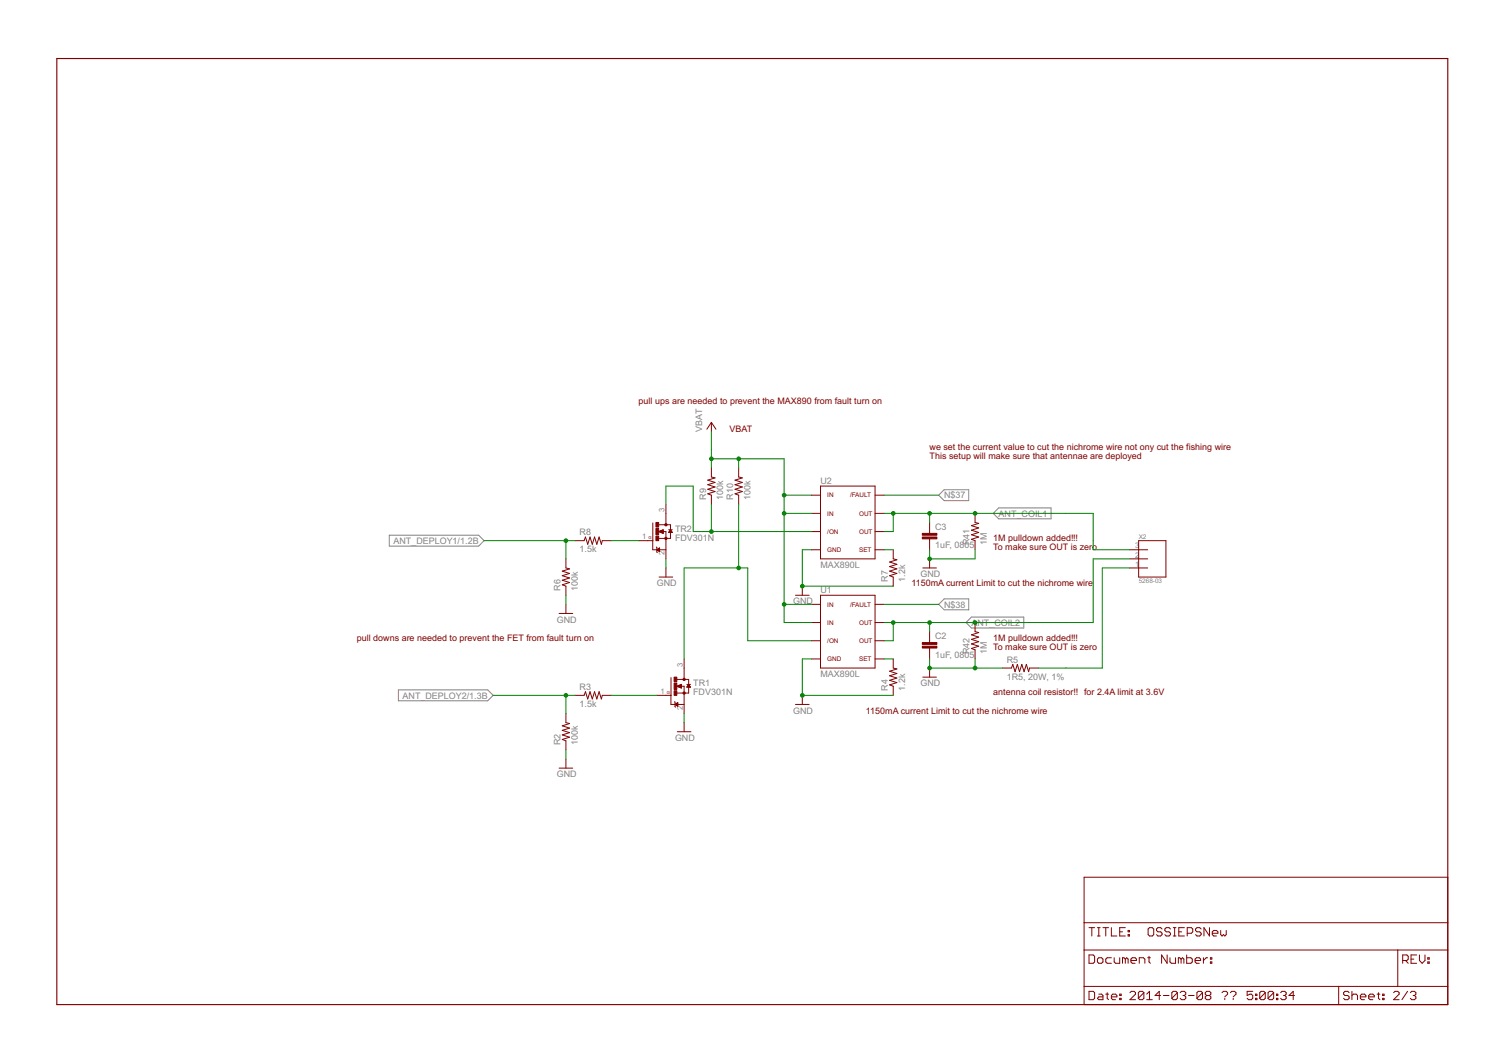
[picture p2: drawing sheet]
<svg xmlns="http://www.w3.org/2000/svg" width="420mm" height="297mm" viewBox="0 0 420 297" stroke-linecap="round" stroke-linejoin="round" font-family="sans-serif">
<path d="M262.2 138.2l1.6-1.5h6.8v3.1h-6.8zM108.8 149.4h24.9l1.5 1.5-1.5 1.6h-24.9zM277.5 143.3l1.5-1.5h14.6v3h-14.6zM262.2 168.7l1.6-1.5h6.8v3h-6.8zM269.9 173.8l1.5-1.5h14.6v3h-14.6zM111.3 192.6h24.9l1.6 1.5-1.6 1.5h-24.9z" fill="none" stroke="#808080" stroke-width=".28"/>
<path d="M15.9 16.3h388.6v264.2h-388.6z" fill="none" stroke="#800000" stroke-width=".32"/>
<g fill="none" stroke="#800000" stroke-width=".28">
<path d="M198.7 117.9v2.6M198.7 117.9l1.3 1.9M198.7 117.9l-1.2 1.9M198.7 130.6v2.6l1 .2-2 .6 2 .7-2 .6 2 .7-2 .6 2 .6-2 .7 1 .3v2.6M206.4 130.6v2.6l1 .2-2.1 .6 2.1 .7-2.1 .6 2.1 .7-2.1 .6 2.1 .6-2.1 .7 1.1 .3v2.6M226.7 138.2h2.5M229.2 135.7h15.3v20.3h-15.3zM244.5 138.2h2.5M158.1 156v2.6l1 .2-2 .6 2 .7-2 .6 2 .7-2 .6 2 .6-2 .7 1 .3v2.6M160.6 150.9h2.6l.4-1 .6 2.1 .6-2.1 .7 2.1 .6-2.1 .6 2.1 .7-2.1 .6 2.1 .3-1.1h2.5M178.4 150.9h4M182.4 146v7.5h1.1"/>
<path d="M183.4 152.7l.2 1.5M183.5 153.5l.8-.5v1zM183.6 153.4h.7M183.6 153.6h.7M183.7 153.3h.6M183.8 153.7h.5M183.9 153.2h.4M184 153.8h.3M184 148.4l1.3-.5v1zM184 146.5h3.3v1.4M184.1 148.4h1.9v1.9M184.1 153.1h.2"/>
<path d="M184.1 153.5h1.8M184.1 153.9h.2M184.2 148.5h1.1M184.4 148.3h.9M184.5 148.6h.8M184.7 148.1h.6M184.8 148.7h.5M185 148h.3M185.1 148.9h.2M186 140.8v5.7M186 150.4v5.6M186 158.6v2.5"/>
<path d="M186.8 147.9h1M186.9 148.5h.8M187 148.4h.6M187.1 148.3h.4M187.2 148.1h.3M187.2 148h.2M187.3 148.5v1.8h-3.3M187.3 147.9l.5 .8h-1zM226.7 143.3h2.5M226.7 148.4h2.5M226.7 153.5h2.5M244.5 143.3h2.5"/>
<path d="M244.5 148.4h2.5M244.5 153.5h2.5M249.5 153.5v2.5l1 .3-2 .6 2 .6-2 .7 2 .6-2 .6 2 .7-2 .6 1 .4v2.5M257.8 158.6h3.8M259.7 145.9v3M259.7 150.4v3.1M259.7 156v2.6M272.4 143.3v2.6l1 .2-2 .6 2 .7-2 .6 2 .7-2 .6 2 .6-2 .7 1 .3v2.6M315.6 153.5h5M315.6 156h5M315.6 158.6h5M318.1 150.9h7.6v10.2h-7.6z"/>
<path d="M156.2 171.3h3.8M158.1 168.7v2.6M184.1 161.1h3.8M222.2 166.2h3.8M224.1 163.6v2.6M226.7 168.7h2.5M226.7 173.8h2.5M226.7 178.9h2.5M229.2 166.2h15.3v20.3h-15.3zM244.5 168.7h2.5M244.5 173.8h2.5M244.5 178.9h2.5"/>
<path d="M259.7 176.3v3.1M272.4 173.8v2.5l1 .3-2 .6 2 .7-2 .6 2 .6-2 .7 2 .6-2 .6 1 .4v2.6M158.1 199.2v2.5l1 .3-2 .6 2 .7-2 .6 2 .6-2 .7 2 .6-2 .6 1 .4v2.6M160.6 194.1h2.6l.4-1 .6 2 .6-2 .7 2 .6-2 .6 2 .7-2 .6 2 .3-1h2.5M183.5 194.1h4M187.5 189.2l-.1 7.5h1.2M188.4 195.9l.3 1.5M188.6 196.7l.7-.5v1zM188.6 196.6h.7M188.7 196.7h.6M188.8 196.5h.5M188.9 196.9h.4"/>
<path d="M189 196.4h.3M189.1 197h.2M189.1 189.7h3.3v1.4M189.1 191.6h2v1.9M189.2 196.3h.1M189.2 196.7h1.8M189.3 197.1h.1M189.3 191.7h1.1M189.4 191.4h1M189.7 191.8h.7M189.7 191.3h.7M189.9 191.9h.5"/>
<path d="M190 191.2h.4M190.2 192h.2M190.3 191.1h.1M190.4 191.1l-1.3 .5 1.3 .5M190.4 191.1v1M191.1 184v5.7M191.1 193.6v5.6M191.9 191.1h1M191.9 191.8h1M192 191.7h.8M192.1 191.6h.6M192.1 191.4h.5"/>
<path d="M192.2 191.3h.4M192.3 191.2h.2M192.4 191.7v1.8h-3.3M192.4 191.1l.5 .7h-1zM222.2 196.7h3.8M224.1 194.1v2.6M226.7 184h2.5M244.5 184h2.5M249.5 184v2.5l1 .3-2 .6 2 .6-2 .7 2 .6-2 .6 2 .7-2 .6 1 .4v2.5M257.8 189h3.8M259.7 180.9v3.1M259.7 186.5v2.5"/>
<path d="M280 186.5h2.6l.3-1 .7 2 .6-2 .6 2 .7-2 .6 2 .6-2 .7 2 .2-1h2.6M156.2 214.4h3.8M158.1 211.9v2.5M189.2 204.3h3.8M191.1 201.7v2.6M302.9 244.9h101.6v35.6h-101.6zM302.9 257.6h101.6M304.2 259h1.6M305 259v2.3M306.6 259h.7M307 259v2.3M308.1 259h1.6"/>
<path d="M308.9 259v2.3M310.5 259v2.3h1.5M314.4 259h-1.6v2.3h1.6M315.2 259.8h.3v.3h-.3zM320.7 259.4l.4-.4h.8l.4 .4v1.5l-.4 .4h-.8l-.4-.4zM324.6 259.4l-.3-.4h-.8l-.4 .4v.4l.4 .3h.8l.3 .4v.4l-.3 .4h-.8l-.4-.4M327 259.4l-.4-.4h-.8l-.4 .4v.4l.4 .3h.8l.4 .4v.4l-.4 .4h-.8l-.4-.4M327.8 259h.7M328.1 259v2.3M330.9 259h-1.6v2.3h1.6M335.6 259.4l-.4-.4h-.8l-.4 .4v.4l.4 .3h.8l.4 .4v.4l-.4 .4h-.8l-.4-.4M337.9 259v2.3l-1.6-2.3v2.3"/>
<path d="M341 259.8v1.1l.4 .4 .4-.4 .4 .4 .4-.4v-1.1M302.9 265.2h101.6M302.9 275.4h101.6M304.2 266.6h1.2l.4 .4v1.5l-.4 .4h-1.2zM304.2 276.8h1.2l.4 .3v1.6l-.4 .4h-1.2zM306.6 267.8l.4-.4h.7l.4 .4v.7l-.4 .4h-.7l-.4-.4zM306.6 261.3h.7M307 277.5h.7l.4 .4v1.2h-1.1l-.4-.4 .4-.4h1.1M308.9 277.5h.8M309.3 277.1v1.6l.4 .4M310.5 278.3h1.5v-.4l-.4-.4h-.7l-.4 .4v.8l.4 .4h.7M310.5 267.4h-1.2l-.4 .4v.7l.4 .4h1.2"/>
<path d="M311.3 267.4v1.1l.3 .4h1.2v-1.5M312.8 278.7h.4v.4h-.4zM312.8 277.5h.4v.4h-.4zM312.8 260.1h.8M314.4 267.8l-.4-.4h-.4v1.5M314.4 267.8l.3-.4 .5 .4v1.1M314.4 267.8v1.1M315.2 260.9h.3v.4h-.3zM315.7 277.1l.4-.3h.7l.4 .3v.4l-1.5 1.6h1.5M315.9 268.1h1.6v-.3l-.4-.4h-.8l-.4 .4v.7l.4 .4h.8M318.3 268.9v-1.5h1.1l.4 .4v1.1M319.6 277.1v1.6l-.4 .4h-.8l-.4-.4"/>
<path d="M319.6 277.1l-.4-.3h-.8l-.4 .3v1.6M319.6 277.1l-1.6 1.6M320.3 279.1h1.6M320.3 277.5l.8-.7v2.3M320.6 267.4h.8M321 267v1.5l.4 .4M324.2 277.9h-1.5l1.1-1.1v2.3M325 277.9h1.6M326.1 266.6v2.3l-1.6-2.3v2.3M326.8 267.4v1.1l.4 .4h1.2v-1.5M327.8 261.3h.7M328.9 277.1v1.6l-.4 .4h-.8l-.3-.4"/>
<path d="M328.9 277.1l-.4-.3h-.8l-.3 .3v1.6M328.9 277.1l-1.5 1.6M329.3 260.1h.8M329.7 277.1l.4-.3h.8l.4 .3v.4l-.4 .4M329.9 267.8l-.3-.4h-.4v1.5M329.9 267.8v1.1M329.9 267.8l.4-.4 .4 .4v1.1M330.5 277.9h.4M330.9 277.9l.4 .4v.4l-.4 .4h-.8l-.4-.4M331.5 266.6v2.3h1.2l.4-.4v-.7l-.4-.4h-1.2M331.7 260.5h1.1l.4-.4v-.7l-.4-.4h-1.1v2.3M332 277.9h1.6"/>
<path d="M333.9 268.1h1.5v-.3l-.4-.4h-.8l-.3 .4v.7l.3 .4h.8M335.9 277.1v1.6l-.4 .4h-.7l-.4-.4M335.9 277.1l-.4-.3h-.7l-.4 .3v1.6M335.9 277.1l-1.5 1.6M336.2 267.4v1.5M337.1 277.9l-.4 .4v.4l.4 .4h.8l.4-.4v-.4l-.4-.4M337.1 277.9l-.4-.4v-.4l.4-.3h.8l.4 .3v.4l-.4 .4M337.1 277.9h.8M337.4 267.4h-.4l-.8 .7M338.1 268.5h.4v.4h-.4zM338.1 267.4h.4v.4h-.4zM338.7 260.5h1.5v-.4l-.4-.3h-.7l-.4 .3v.8l.4 .4h.7"/>
<path d="M341.4 277.1l.4-.3h.8l.3 .3v.4l-.7 .8M342.2 278.7v.4M343.7 277.1l.4-.3h.8l.4 .3v.4l-.8 .8M344.5 278.7v.4M350 276.8h-1.6v1.1l.8-.4h.4l.4 .4v.8l-.4 .4h-.8l-.4-.4M350.7 278.7h.4v.4h-.4zM350.7 277.5h.4v.4h-.4zM353.5 277.1v1.6l-.4 .4h-.8l-.4-.4M353.5 277.1l-.4-.3h-.8l-.4 .3v1.6M353.5 277.1l-1.6 1.6M355.8 277.1v1.6l-.4 .4h-.8l-.4-.4M355.8 277.1l-.4-.3h-.8l-.4 .3v1.6"/>
<path d="M355.8 277.1l-1.6 1.6M356.6 278.7h.4v.4h-.4zM356.6 277.5h.4v.4h-.4zM357.8 277.1l.3-.3h.8l.4 .3v.4l-.4 .4M358.5 277.9h.4M358.9 277.9l.4 .4v.4l-.4 .4h-.8l-.3-.4M361.7 277.9h-1.6l1.2-1.1v2.3M374 275.4v5.1M376.9 277.1l-.4-.3h-.8l-.4 .3v.4l.4 .4h.8l.4 .4v.4l-.4 .4h-.8l-.4-.4M377.7 277.9l.4-.4h.8l.3 .4v1.2M377.7 276.8v2.3M380 278.3h1.6v-.4l-.4-.4h-.8l-.4 .4v.8l.4 .4h.8"/>
<path d="M382.4 278.3h1.5v-.4l-.4-.4h-.7l-.4 .4v.8l.4 .4h.7M384.7 277.5h.8M385.1 277.1v1.6l.4 .4M386.2 278.7h.5v.4h-.5zM386.2 277.5h.5v.4h-.5zM389.3 277.1l.4-.3h.8l.4 .3v.4l-1.6 1.6h1.6M390.5 265.2v10.2M391.9 268.1h1.1l.4-.3v-.8l-.4-.4h-1.1v2.3M392.6 268.1l.8 .8M393.2 276.8l-1.6 2.3M394 277.1l.4-.3h.8l.3 .3v.4l-.3 .4M394.2 267.8h.8"/>
<path d="M394.8 277.9h.4M395.2 277.9l.3 .4v.4l-.3 .4h-.8l-.4-.4M395.8 266.6h-1.6v2.3h1.6M396.5 266.6v1.5l.8 .8 .8-.8v-1.5M398.9 268.5h.4v.4h-.4zM398.9 267.4h.4v.4h-.4z"/>
</g>
<g fill="#800000" stroke="#800000" stroke-width=".28">
<circle cx="191.1" cy="193.5" r=".33"/>
<circle cx="191.1" cy="189.7" r=".33"/>
<circle cx="186" cy="150.3" r=".33"/>
<circle cx="186" cy="146.5" r=".33"/>
</g>
<g fill="#800000" stroke="#800000" stroke-width=".28">
<path d="M188.3 192.8h.8v1.3h-.8z"/>
<path d="M188.3 189h.8v1.3h-.8z"/>
<path d="M188.3 190.7h.8v1.8h-.8z"/>
<path d="M183.2 149.7h.8v1.2h-.8z"/>
<path d="M183.2 145.9h.8v1.2h-.8z"/>
<path d="M183.2 147.5h.8v1.8h-.8z"/>
<path d="M257.7 149.9h4v.5h-4z"/>
<path d="M257.7 148.9h4v.5h-4z"/>
<path d="M257.7 180.4h4v.5h-4z"/>
<path d="M257.7 179.4h4v.5h-4z"/>
</g>
<g fill="none" stroke="#008000" stroke-width=".28">
<path d="M198.7 120.5v10.1M198.7 128.1h20.4v45.7h7.6M206.4 128.1v2.5M219.1 138.2h7.6M247 138.2h15.2M135.2 150.9h25.4M158.1 150.9v5.1M170.8 150.9h7.6M186 140.8v-5.1h7.7v12.7h33M186 156v2.6M198.7 140.8v7.6M206.4 140.8v17.8"/>
<path d="M219.1 143.3h7.6M226.7 153.5h-2.6v10.1h25.4M247 153.5h2.5M247 143.3h58.4v10.2h10.2M249.5 143.3v5.1h-2.5M259.7 143.3v2.6M259.7 153.5v2.5h12.7v-2.5M315.6 156h-10.2v17.8h-58.4M315.6 158.6h-7.7v27.9h-17.7M158.1 166.2v2.5M219.1 168.7h7.6M226.7 178.9h-17.8v-20.3h-17.8v25.4"/>
<path d="M247 168.7h15.2M249.5 173.8v5.1h-2.5M259.7 173.8v2.5M137.8 194.1h22.8M158.1 194.1v5.1M170.8 194.1h12.7M191.1 199.2v2.5M226.7 184h-2.6v10.1h25.4M247 184h2.5M259.7 184v2.5h20.3M272.4 184v2.5M158.1 209.4v2.5"/>
</g>
<g fill="#008000" stroke="#008000" stroke-width=".28">
<circle cx="224.1" cy="163.6" r=".51"/>
<circle cx="224.1" cy="194.1" r=".51"/>
<circle cx="259.7" cy="156" r=".51"/>
<circle cx="259.7" cy="186.5" r=".51"/>
<circle cx="272.4" cy="186.5" r=".51"/>
<circle cx="198.7" cy="148.4" r=".51"/>
<circle cx="206.4" cy="158.6" r=".51"/>
<circle cx="249.5" cy="143.3" r=".51"/>
<circle cx="259.7" cy="143.3" r=".51"/>
<circle cx="272.4" cy="143.3" r=".51"/>
<circle cx="249.5" cy="173.8" r=".51"/>
<circle cx="259.7" cy="173.8" r=".51"/>
<circle cx="272.4" cy="173.8" r=".51"/>
<circle cx="158.1" cy="150.9" r=".51"/>
<circle cx="158.1" cy="194.1" r=".51"/>
<circle cx="219.1" cy="168.7" r=".51"/>
<circle cx="219.1" cy="143.3" r=".51"/>
<circle cx="219.1" cy="138.2" r=".51"/>
<circle cx="206.4" cy="128.1" r=".51"/>
<circle cx="198.7" cy="128.1" r=".51"/>
</g>
<g font-size="2.8" fill="#800000">
<text x="178.4" y="112.8">pull ups are needed to prevent the MAX890 from fault turn on</text>
<text x="203.8" y="120.5">VBAT</text>
<text x="259.7" y="125.5">we set the current value to cut the nichrome wire not ony cut the fishing wire</text>
<text x="259.7" y="128.1">This setup will make sure that antennae are deployed</text>
<text x="277.5" y="150.9">1M pulldown added!!!</text>
<text x="277.5" y="153.5">To make sure OUT is zero</text>
<text x="254.6" y="163.6">1150mA current Limit to cut the nichrome wire</text>
<text x="99.7" y="178.9">pull downs are needed to prevent the FET from fault turn on</text>
<text x="277.5" y="178.9">1M pulldown added!!!</text>
<text x="277.5" y="181.4">To make sure OUT is zero</text>
<text x="277.5" y="194.1">antenna coil resistor!! for 2.4A limit at 3.6V</text>
<text x="241.9" y="199.2">1150mA current Limit to cut the nichrome wire</text>
</g>
<g font-size="2.8" fill="#808080">
<text x="196.2" y="120.5" transform="rotate(-90 196.2 120.5)">VBAT</text>
<text x="229.2" y="135.1">U2</text>
<text x="197.2" y="139.5" transform="rotate(-90 197.2 139.5)">R9</text>
<text x="202" y="139.5" transform="rotate(-90 202 139.5)">100k</text>
<text x="204.9" y="139.5" transform="rotate(-90 204.9 139.5)">R10</text>
<text x="209.7" y="139.5" transform="rotate(-90 209.7 139.5)">100k</text>
<text x="263.7" y="139.1">N$37</text>
<text x="161.9" y="149.4">R8</text>
<text x="188.6" y="148.4">TR2</text>
<text x="261.2" y="148">C3</text>
<text x="279" y="144.2">ANT_COIL1</text>
<text x="109.9" y="151.8">ANT_DEPLOY1/1.2B</text>
<text x="161.9" y="154.2">1.5k</text>
<text x="188.6" y="150.9">FDV301N</text>
<text x="261.2" y="153.1">1uF, 0805</text>
<text x="270.9" y="152.2" transform="rotate(-90 270.9 152.2)">R41</text>
<text x="275.7" y="152.2" transform="rotate(-90 275.7 152.2)">1M</text>
<text x="229.2" y="158.6">MAX890L</text>
<text x="257.1" y="161.1">GND</text>
<text x="156.6" y="164.9" transform="rotate(-90 156.6 164.9)">R6</text>
<text x="161.4" y="164.9" transform="rotate(-90 161.4 164.9)">100k</text>
<text x="183.5" y="163.6">GND</text>
<text x="229.2" y="165.5">U1</text>
<text x="248" y="162.4" transform="rotate(-90 248 162.4)">R7</text>
<text x="252.8" y="162.4" transform="rotate(-90 252.8 162.4)">1.2k</text>
<text x="155.6" y="173.8">GND</text>
<text x="221.6" y="168.7">GND</text>
<text x="263.7" y="169.6">N$38</text>
<text x="261.2" y="178.5">C2</text>
<text x="271.4" y="174.7">A</text>
<text x="273" y="174.7">NT_COIL2</text>
<text x="261.2" y="183.6">1uF, 0805</text>
<text x="270.9" y="182.7" transform="rotate(-90 270.9 182.7)">R42</text>
<text x="275.7" y="182.7" transform="rotate(-90 275.7 182.7)">1M</text>
<text x="281.3" y="185">R5</text>
<text x="193.7" y="191.6">TR1</text>
<text x="229.2" y="189">MAX890L</text>
<text x="257.1" y="191.6">GND</text>
<text x="281.3" y="189.8">1R5, 20W, 1%</text>
<text x="112.5" y="195">ANT_DEPLOY2/1.3B</text>
<text x="161.9" y="197.4">1.5k</text>
<text x="161.9" y="192.6">R3</text>
<text x="193.7" y="194.1">FDV301N</text>
<text x="248" y="192.8" transform="rotate(-90 248 192.8)">R4</text>
<text x="252.8" y="192.8" transform="rotate(-90 252.8 192.8)">1.2k</text>
<text x="221.6" y="199.2">GND</text>
<text x="156.6" y="208.1" transform="rotate(-90 156.6 208.1)">R2</text>
<text x="161.4" y="208.1" transform="rotate(-90 161.4 208.1)">100k</text>
<text x="188.6" y="206.8">GND</text>
<text x="155.6" y="217">GND</text>
</g>
<g font-size="2.4" fill="#808080">
<text x="185.7" y="143" transform="rotate(-90 185.7 143)">3</text>
<text x="179.4" y="150.6">1</text>
<text x="185.7" y="155" transform="rotate(-90 185.7 155)">2</text>
<text x="317.1" y="153.1">3</text>
<text x="317.1" y="155.7">2</text>
<text x="317.1" y="158.2">1</text>
<text x="190.8" y="186.1" transform="rotate(-90 190.8 186.1)">3</text>
<text x="184.5" y="193.8">1</text>
<text x="190.8" y="198.2" transform="rotate(-90 190.8 198.2)">2</text>
</g>
<g font-size="2" fill="#800000">
<text x="231.1" y="138.9">IN</text>
<text x="231.1" y="144">IN</text>
<text x="237.5" y="138.9">/FAULT</text>
<text x="240" y="144">OUT</text>
<text x="231.1" y="149">/ON</text>
<text x="240" y="149">OUT</text>
<text x="231.1" y="154.1">GND</text>
<text x="240" y="154.1">SET</text>
<text x="231.1" y="169.4">IN</text>
<text x="237.5" y="169.4">/FAULT</text>
<text x="231.1" y="174.4">IN</text>
<text x="231.1" y="179.5">/ON</text>
<text x="240" y="179.5">OUT</text>
<text x="240" y="174.4">OUT</text>
<text x="231.1" y="184.6">GND</text>
<text x="240" y="184.6">SET</text>
</g>
<g font-size="2" fill="#808080">
<text x="318.1" y="150.4">X2</text>
<text x="318.1" y="162.9">5268-03</text>
</g>
<g font-size="1.3" fill="#800000">
<text x="181.2" y="150.5">G</text>
<text x="186.3" y="193.6">G</text>
</g>
</svg>
